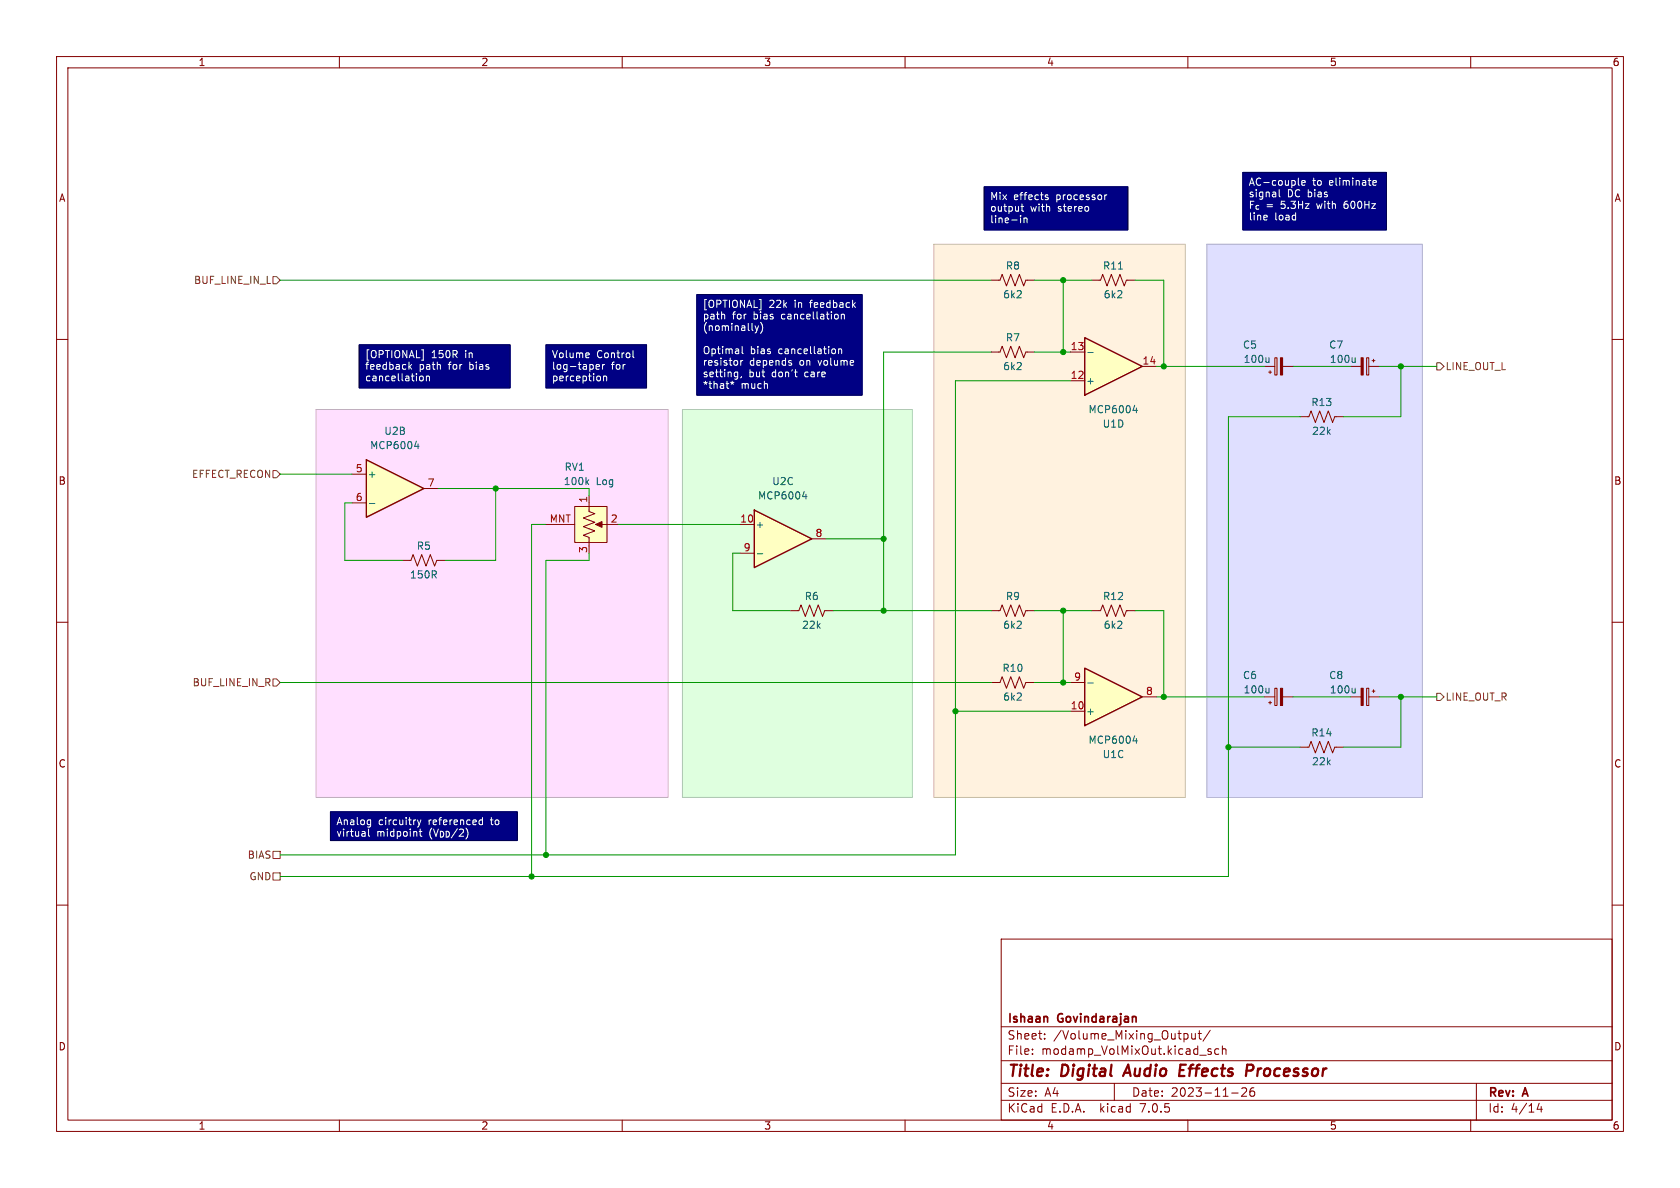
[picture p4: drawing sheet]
<svg xmlns="http://www.w3.org/2000/svg" width="297mm" height="210mm" viewBox="0 0 297 210" stroke-linecap="round" stroke-linejoin="round" font-family="sans-serif">
<path d="M0 0h297v210h-297z" fill="#fff" stroke="#fff" stroke-width=".18"/>
<g fill="none" stroke="#840000" stroke-width=".18">
<path d="M10 10h277v190h-277zM12 12h273v186h-273zM60 10v2M110 10v2M160 10v2M210 10v2M260 10v2M10 60h2M193 49.5h1.6l.3-1 .8 2 .8-2 .7 2 .8-2 .8 2 .3-1h1.6M285 60h2M71.1 99.1h1.5l.4-1.1 .8 2.1 .7-2.1 .8 2.1 .8-2.1 .7 2.1 .4-1h1.5M96.5 92.7h5.1"/>
<path d="M101.6 89.5h5.7v6.4h-5.7zM104.1 87.6v2.8l1.1 .4-2.1 .8 2.1 .7-2.1 .8 2.1 .8-2.1 .7 1 .4v1.5M105.7 92.7h2.2M10 110h2M139.7 108h1.5l.4-1.1 .8 2.1 .7-2.1 .8 2.1 .8-2.1 .7 2.1 .4-1h1.5M285 110h2M238.8 123.2h1.8M241.6 121.7h.4v3h-.4zM242 123.2h1.8M242.6 122.2h.5M242.8 121.9v.5M10 160h2"/>
<path d="M285 160h2M177 166h108v32h-108zM60 198v2M110 198v2M160 198v2M177 194.5h108M177 191.5h108M177 187.5h108M177 181.5h108M182.5 186.3v.1M182.5 185.5v.1M184.7 183.6v.1"/>
<path d="M184.7 182.8v.1M197 191.5v3M209.7 182.7l.3 .3v.4l-.3 .3M210 198v2M210.7 182.7v.9l.4 .1 .2-.1M211.3 182.7v1M211.8 182.7h.6M212 182.2v1.3l.4 .2M214 182.1l-1.3 2M214.1 185.5l-.4-.1-.2 .2 .1 .2 .5 .2v.3h-.6M215.5 185.5l-.5-.1-.3 .3v.4l.2 .2h.6M216.1 185.5l.2-.1 .4 .1v.9"/>
<path d="M216.1 184.9v1.5M217.7 193.2h1.2M219.5 192.4l.6-.1 .2 .1 .1 .3-.9 1.1h.9M221.7 192.3a.59 .59 0 0 0-.7 .6v.6l.1 .2 .4 .1 .2-.1 .1-.5-.1-.3h-.5l-.2 .3M260 198v2M261 191.5v6.5M272.1 195l-.4 1.1h1M272.5 195.6v1"/>
</g>
<path d="M208.6 189.2h.6M209.6 188.2h-.9l-.3 2h1M221.3 188.2h-.8l-.2 2M221.3 189.2l-.9 .1" fill="none" stroke="#840000" stroke-width=".4"/>
<g fill="#000084" stroke="#000084" stroke-width=".18">
<path d="M96.5 61h17.8v7.6h-17.8z"/>
<path d="M123.2 52.1h29.2v17.8h-29.2z"/>
<path d="M63.5 61h26.7v7.6h-26.7z"/>
<path d="M219.7 30.5h25.4v10.1h-25.4z"/>
<path d="M174 33h25.4v7.6h-25.4z"/>
<path d="M58.4 143.5h33v5.1h-33z"/>
</g>
<path d="M213.4 43.2h38.1v97.8h-38.1z" fill="#dfdfff" stroke="#dfdfff" stroke-width=".18"/>
<path d="M55.9 72.4h62.2v68.6h-62.2z" fill="#ffdfff" stroke="#ffdfff" stroke-width=".18"/>
<path d="M120.6 72.4h40.7v68.6h-40.7z" fill="#dfffdf" stroke="#dfffdf" stroke-width=".18"/>
<path d="M165.1 43.2h44.4v97.8h-44.4z" fill="#fff2df" stroke="#fff2df" stroke-width=".18"/>
<g fill="#840000" stroke="#840000" stroke-width=".18">
<path d="M240.6 121.7h.4v3h-.4z"/>
<path d="M105.3 92.7l1.1-.5v1z"/>
</g>
<path d="M103.7 85.2l.4 .5M104.1 84.8l-.5 .5M239.6 121.7v.8M239.6 122.4l-.2 .1" fill="none" stroke="#006464" stroke-width=".18"/>
<path d="M101.6 89.5h5.7v6.4h-5.7z" fill="#ffffc2" stroke="#ffffc2" stroke-width=".18"/>
<path d="M191.8 59.7l10.1 5.1-10.1 5.1z" fill="#ffffc2"/>
<path d="M191.8 59.7l10.1 5.1-10.1 5.1z" fill="none" stroke="#840000" stroke-width=".25"/>
<path d="M189.2 67.3h2.6M189.2 62.2h2.6M201.9 64.8h2.6" fill="none" stroke="#840000" stroke-width=".18"/>
<path d="M192.3 62.3h1M200.3 72.5h.8M200.9 72.1v.9" fill="none" stroke="#006464" stroke-width=".18"/>
<path d="M133.3 90.2l10.2 5.1-10.2 5z" fill="#ffffc2"/>
<path d="M133.3 90.2l10.2 5.1-10.2 5z" fill="none" stroke="#840000" stroke-width=".25"/>
<path d="M175.3 62.2h1.5l.4-1 .7 2 .8-2 .8 2 .7-2 .8 2 .4-1h1.5M130.8 92.7h2.5M130.8 97.8h2.5M143.5 95.3h2.5" fill="none" stroke="#840000" stroke-width=".18"/>
<path d="M133.9 97.9h.9M141.9 87.8h.8M142.5 87.4v.8" fill="none" stroke="#006464" stroke-width=".18"/>
<path d="M64.8 81.3l10.1 5.1-10.1 5z" fill="#ffffc2"/>
<path d="M64.8 81.3l10.1 5.1-10.1 5z" fill="none" stroke="#840000" stroke-width=".25"/>
<g fill="none" stroke="#840000" stroke-width=".18">
<path d="M175.3 49.5h1.5l.4-1 .7 2 .8-2 .8 2 .7-2 .8 2 .4-1h1.5M223.5 64.8h1.9M224.3 65.8h.5M224.5 65.5v.5M225.4 63.2h.4v3.1h-.4zM226.7 64.8h1.9M229.9 73.7h1.5l.4-1.1 .7 2.1 .8-2.1 .8 2.1 .7-2.1 .8 2.1 .4-1h1.5M238.8 64.8h1.8M241.6 63.2h.4v3.1h-.4zM242 64.8h1.8M242.6 63.8h.5M242.8 63.5v.5"/>
<path d="M62.2 83.8h2.6M62.2 88.9h2.6M74.9 86.4h2.6M193 108h1.6l.3-1.1 .8 2.1 .8-2.1 .7 2.1 .8-2.1 .8 2.1 .3-1h1.6M223.5 123.2h1.9M224.3 124.2h.5M224.5 124v.5M225.4 121.7h.4v3h-.4zM226.7 123.2h1.9M229.9 132.1h1.5l.4-1 .7 2 .8-2 .8 2 .7-2 .8 2 .4-1h1.5"/>
</g>
<path d="M73.3 78.9h.8M73.9 78.5v.8M224.3 63.2v.9M224.3 64l-.1 .1M239.6 63.2v.9M239.6 64l-.2 .1M65.3 89h1M224.3 121.7v.8M224.3 122.4l-.1 .1" fill="none" stroke="#006464" stroke-width=".18"/>
<g fill="#840000" stroke="#840000" stroke-width=".18">
<path d="M226.4 121.7h.3v3h-.3z"/>
<path d="M226.4 63.2h.3v3.1h-.3z"/>
<path d="M240.6 63.2h.4v3.1h-.4z"/>
</g>
<path d="M191.8 118.1l10.1 5.1-10.1 5.1z" fill="#ffffc2"/>
<path d="M191.8 118.1l10.1 5.1-10.1 5.1z" fill="none" stroke="#840000" stroke-width=".25"/>
<path d="M175.3 108h1.5l.4-1.1 .7 2.1 .8-2.1 .8 2.1 .7-2.1 .8 2.1 .4-1h1.5M175.3 120.7h1.5l.4-1.1 .7 2.1 .8-2.1 .8 2.1 .7-2.1 .8 2.1 .4-1h1.5M189.2 125.7h2.6M189.2 120.7h2.6M201.9 123.2h2.6" fill="none" stroke="#840000" stroke-width=".18"/>
<path d="M192.3 120.7h1M200.3 131h.8M200.9 130.5v.9" fill="none" stroke="#006464" stroke-width=".18"/>
<path d="M48.3 48.9h.6l.6 .6-.6 .7h-.6zM254 64.1h.6l.7 .7-.7 .6h-.6zM48.3 83.2h.6l.6 .6-.6 .7h-.6zM48.3 120h.6l.6 .7-.6 .6h-.6zM254 122.6h.6l.7 .6-.7 .6h-.6zM48.3 154.3h1.2v1.3h-1.2zM48.3 150.5h1.2v1.3h-1.2z" fill="none" stroke="#725600" stroke-width=".18"/>
<path d="M174 33h25.4v7.6h-25.4zM219.7 30.5h25.4v10.1h-25.4zM123.2 52.1h29.2v17.8h-29.2zM63.5 61h26.7v7.6h-26.7zM96.5 61h17.8v7.6h-17.8zM58.4 143.5h33v5.1h-33z" fill="none" stroke="#000048" stroke-width=".18"/>
<g fill="none" stroke="#fff" stroke-width=".18">
<path d="M180.4 38.5v.9M180.4 38.1v.1M180.5 36.5h.5M180.7 36.1v1.1l.3 .1M181 38.5v.9M181 38.7l.2-.2 .3 .1 .1 .8M184.8 34.8l.5 .1v.2l-.2 .2-.3-.1M184.8 34.5h.5M195.3 34.4v.9M195.7 34.4l-.4 .3M224 38.8l-.2 .1M224 38.1v.2l-.6 .2"/>
<path d="M226.1 33.5v1.1l.2 .2M229.5 31.5v1.1l.2 .2M230.1 32.3l.6-.1v-.2l-.4-.1-.2 .2 .1 .6h.5M242.7 32.3l.6-.1v-.2l-.4-.1-.2 .2 .1 .6h.5M128.1 55.6v.8M133.5 57.6l.3 .8M133.8 58.4l-.3 .5M134.1 57.6l-.3 .8M134.7 57.3a1.48 1.48 0 0 1-.2 1.6M147.9 55.5l.3 .3v.3l-.3 .3M148.7 55.7l.2-.2 .3 .1 .1 .8M148.7 55.5v.9"/>
<path d="M150.9 53.9l.3 .4M151.2 53.5l-.5 .5M72.3 64v1.3M72.4 64.8l.4 .5M72.8 64.4l-.5 .5M74.7 66.5l.1 .2v.5l-.2 .1h-.3M75.4 66.5v.8M75.4 66.5v.1M75.9 66.5v.8M104 62.4l.2 .3-.6 .1M104.1 63.2h-.1M105.4 64.9l.6-.2-.1-.2-.3-.1-.2 .2v.6h.5"/>
<path d="M106.5 64.4v.9M106.7 66.5v.8M106.7 66.6l.2-.1h.3v.8M106.9 64.4l-.4 .3M111.9 62v1.1l.2 .1M130.3 65.8h.1M130.4 65.8v1l-.1 .2M130.4 66.6h-.1M131 63.7v.9M131.1 66.6l-.1 .2M131.2 61.3v1l.2 .2M131.3 63.7l-.3 .3"/>
<path d="M139.6 63.7l.3 .1M139.6 64.1l.3 .1 .1 .2-.2 .2h-.3M140.5 65.8h.4M140.7 66.6h.2M147.3 61.7h.3l.1 .2-.1 .5-.3 .1M148.3 61.8l.1-.1h.3l.1 .8M148.3 61.7v.8M65.2 144.9l.3 .1M65.2 146.6v1l.1 .2M65.5 144.9v1.1l-.2 .2M65.5 145.7l-.3 .1M73.8 144.9l.3 .9"/>
<path d="M74.1 147h.5M74.1 145.8l-.3 .4M74.3 146.6v1l.3 .2M74.4 144.9l-.3 .9M85.3 145l-.4-.1-.2 .3 .1 .5h.5M85.3 144.5v1.3"/>
</g>
<path d="M213.4 43.2h38.1v97.8h-38.1z" fill="none" stroke="#afafc8" stroke-width=".18"/>
<path d="M55.9 72.4h62.2v68.6h-62.2z" fill="none" stroke="#c8afc8" stroke-width=".18"/>
<path d="M120.6 72.4h40.7v68.6h-40.7z" fill="none" stroke="#afc8af" stroke-width=".18"/>
<path d="M165.1 43.2h44.4v97.8h-44.4z" fill="none" stroke="#c8beaf" stroke-width=".18"/>
<g fill="none" stroke="#009600" stroke-width=".18">
<path d="M49.5 49.5h125.8M182.9 49.5h10.1M188 49.5v12.7M200.7 49.5h5v15.3M175.3 62.2h-19.1v45.8M182.9 62.2h6.3M189.2 67.3h-20.3v83.8h-119.4M204.5 64.8h19M228.6 64.8h10.2M229.9 73.7h-12.7v81.2h-167.7M243.8 64.8h10.2M247.6 64.8v8.9h-10.1"/>
<path d="M49.5 83.8h12.7M62.2 88.9h-1.2v10.2h10.1M77.5 86.4h26.6v1.2M87.6 86.4v12.7h-8.9M96.5 92.7h-2.5v62.2M104.1 97.8v1.3h-7.6v52M109.2 92.7h21.6M130.8 97.8h-1.3v10.2h10.2M146 95.3h10.2M147.3 108h28M182.9 108h10.1M188 108v12.7"/>
<path d="M200.7 108h5v15.2M49.5 120.7h125.8M168.9 125.7h20.3M182.9 120.7h6.3M204.5 123.2h19M217.2 132.1h12.7M228.6 123.2h10.2M243.8 123.2h10.2M247.6 123.2v8.9h-10.1"/>
</g>
<g fill="#009600" stroke="#009600" stroke-width=".18">
<circle cx="94" cy="154.9" r=".46"/>
<circle cx="96.5" cy="151.1" r=".46"/>
<circle cx="87.6" cy="86.4" r=".46"/>
<circle cx="188" cy="49.5" r=".46"/>
<circle cx="168.9" cy="125.7" r=".46"/>
<circle cx="188" cy="120.7" r=".46"/>
<circle cx="247.6" cy="123.2" r=".46"/>
<circle cx="247.6" cy="64.8" r=".46"/>
<circle cx="188" cy="108" r=".46"/>
<circle cx="205.7" cy="64.8" r=".46"/>
<circle cx="188" cy="62.2" r=".46"/>
<circle cx="217.2" cy="132.1" r=".46"/>
<circle cx="205.7" cy="123.2" r=".46"/>
<circle cx="156.2" cy="108" r=".46"/>
<circle cx="156.2" cy="95.3" r=".46"/>
</g>
<g font-size="2.8" fill="#840000">
<text x="178" y="190.8">Title:</text>
<text x="187.5" y="190.8">Digital</text>
<text x="199.3" y="190.8">Audio</text>
<text x="209.5" y="190.8">Effects</text>
<text x="221.9" y="190.8">Processor</text>
</g>
<g font-size="2.1" fill="#840000">
<text x="178" y="183.9">Sheet:</text>
<text x="178" y="181.1">Ishaan</text>
<text x="186.2" y="183.9">/Volume_Mixing_Output/</text>
<text x="187" y="181.1">Govindarajan</text>
<text x="178" y="186.6">File:</text>
<text x="184" y="186.6">modamp_VolMixOut.kicad_sch</text>
<text x="178" y="196.8">KiCad</text>
<text x="178" y="194">Size:</text>
<text x="184.6" y="194">A4</text>
<text x="185.7" y="196.8">E.D.A.</text>
<text x="194.4" y="196.8">kicad</text>
<text x="200" y="194">Date:</text>
<text x="201.5" y="196.8">7.0.5</text>
<text x="206.9" y="194">2023-11-26</text>
<text x="263" y="194.2">Rev:</text>
<text x="263" y="196.8">Id:</text>
<text x="267" y="196.8">4/14</text>
<text x="269.2" y="194.2">A</text>
</g>
<g font-size="1.8" fill="#840000">
<text x="35" y="11.8">1</text>
<text x="85" y="11.8">2</text>
<text x="135" y="11.8">3</text>
<text x="185" y="11.8">4</text>
<text x="235" y="11.8">5</text>
<text x="285" y="11.8">6</text>
<text x="10.4" y="35.8">A</text>
<text x="285.4" y="35.8">A</text>
<text x="10.3" y="85.8">B</text>
<text x="285.3" y="85.8">B</text>
<text x="10.3" y="135.8">C</text>
<text x="285.3" y="135.8">C</text>
<text x="10.3" y="185.8">D</text>
<text x="285.3" y="185.8">D</text>
<text x="35" y="199.8">1</text>
<text x="85" y="199.8">2</text>
<text x="135" y="199.8">3</text>
<text x="185" y="199.8">4</text>
<text x="235" y="199.8">5</text>
<text x="285" y="199.8">6</text>
</g>
<g font-size="1.8" fill="#fff">
<text x="174.9" y="35.6">Mix</text>
<text x="179.1" y="35.6">effects</text>
<text x="186.7" y="35.6">processor</text>
<text x="220.7" y="33.1">AC-couple</text>
<text x="220.7" y="35.1">signal</text>
<text x="227.5" y="35.1">DC bias</text>
<text x="232" y="33.1">to</text>
<text x="234.9" y="33.1">eliminate</text>
<text x="174.9" y="37.7">output</text>
<text x="174.9" y="39.7">line-in</text>
<text x="182.1" y="37.7">with</text>
<text x="187" y="37.7">stereo</text>
<text x="220.7" y="37.2">F_{c}</text>
<text x="220.7" y="39.2">line</text>
<text x="223.7" y="37.2">=</text>
<text x="225.3" y="39.2">load</text>
<text x="226.4" y="37.2">5.3Hz</text>
<text x="232.9" y="37.2">with</text>
<text x="237.8" y="37.2">600Hz</text>
<text x="124.1" y="54.7">[OPTIONAL]</text>
<text x="124.1" y="56.7">path</text>
<text x="124.1" y="58.8">(nominally)</text>
<text x="129.4" y="56.7">for</text>
<text x="133.2" y="56.7">bias</text>
<text x="135.9" y="54.7">22k</text>
<text x="138.2" y="56.7">cancellation</text>
<text x="140.4" y="54.7">in</text>
<text x="143.3" y="54.7">feedback</text>
<text x="64.5" y="63.6">[OPTIONAL]</text>
<text x="64.5" y="65.6">feedback</text>
<text x="74" y="65.6">path</text>
<text x="76.2" y="63.6">150R</text>
<text x="79.3" y="65.6">for</text>
<text x="82.2" y="63.6">in</text>
<text x="83" y="65.6">bias</text>
<text x="97.5" y="63.6">Volume</text>
<text x="97.5" y="65.6">log-taper</text>
<text x="105.4" y="63.6">Control</text>
<text x="108" y="65.6">for</text>
<text x="124.1" y="62.9">Optimal</text>
<text x="124.1" y="64.9">resistor</text>
<text x="132.4" y="64.9">depends</text>
<text x="132.6" y="62.9">bias</text>
<text x="137.6" y="62.9">cancellation</text>
<text x="141.3" y="64.9">on</text>
<text x="144.7" y="64.9">volume</text>
<text x="64.5" y="67.7">cancellation</text>
<text x="97.5" y="67.7">perception</text>
<text x="124.1" y="66.9">setting,</text>
<text x="124.1" y="69">*that*</text>
<text x="130.9" y="69">much</text>
<text x="132.3" y="66.9">but</text>
<text x="136.4" y="66.9">don't</text>
<text x="142.3" y="66.9">care</text>
<text x="59.4" y="146.1">Analog</text>
<text x="59.4" y="148.2">virtual</text>
<text x="66.5" y="148.2">midpoint</text>
<text x="66.8" y="146.1">circuitry</text>
<text x="75.7" y="146.1">referenced</text>
<text x="75.8" y="148.2">(V_{DD}/2)</text>
<text x="86.8" y="146.1">to</text>
</g>
<g font-size="1.8" fill="#006464">
<text x="177.8" y="47.8">R8</text>
<text x="194.9" y="47.8">R11</text>
<text x="177.3" y="52.9">6k2</text>
<text x="195.1" y="52.9">6k2</text>
<text x="177.3" y="65.6">6k2</text>
<text x="177.8" y="60.5">R7</text>
<text x="219.7" y="61.8">C5</text>
<text x="219.8" y="64.3">100u</text>
<text x="234.9" y="61.8">C7</text>
<text x="235" y="64.3">100u</text>
<text x="191.9" y="68.1">+</text>
<text x="231.8" y="71.9">R13</text>
<text x="67.9" y="77">U2B</text>
<text x="192.4" y="73.2">MCP6004</text>
<text x="194.9" y="75.8">U1D</text>
<text x="231.9" y="77">22k</text>
<text x="65.4" y="79.6">MCP6004</text>
<text x="99.8" y="83.4">RV1</text>
<text x="64.9" y="84.6">+</text>
<text x="99.6" y="85.9">100k</text>
<text x="105.4" y="85.9">Log</text>
<text x="134" y="88.5">MCP6004</text>
<text x="136.5" y="85.9">U2C</text>
<text x="133.5" y="93.5">+</text>
<text x="73.6" y="97.3">R5</text>
<text x="72.4" y="102.4">150R</text>
<text x="142.2" y="106.2">R6</text>
<text x="177.8" y="106.2">R9</text>
<text x="194.9" y="106.2">R12</text>
<text x="141.7" y="111.3">22k</text>
<text x="177.3" y="111.3">6k2</text>
<text x="195.1" y="111.3">6k2</text>
<text x="177.2" y="118.9">R10</text>
<text x="177.3" y="124">6k2</text>
<text x="219.7" y="120.2">C6</text>
<text x="219.8" y="122.7">100u</text>
<text x="234.9" y="120.2">C8</text>
<text x="235" y="122.7">100u</text>
<text x="191.9" y="126.6">+</text>
<text x="192.4" y="131.6">MCP6004</text>
<text x="231.8" y="130.4">R14</text>
<text x="194.9" y="134.2">U1C</text>
<text x="231.9" y="135.4">22k</text>
</g>
<g font-size="1.8" fill="#725600">
<text x="34.3" y="50.4">BUF_LINE_IN_L</text>
<text x="255.5" y="65.6">LINE_OUT_L</text>
<text x="33.9" y="84.6">EFFECT_RECON</text>
<text x="34" y="121.5">BUF_LINE_IN_R</text>
<text x="255.5" y="124">LINE_OUT_R</text>
<text x="43.8" y="152">BIAS</text>
<text x="44.1" y="155.8">GND</text>
</g>
<g font-size="1.8" fill="#a90000">
<text x="189.2" y="62">13</text>
<text x="201.9" y="64.5">14</text>
<text x="189.2" y="67.1">12</text>
<text x="62.8" y="83.6">5</text>
<text x="62.8" y="88.6">6</text>
<text x="75.5" y="86.1">7</text>
<text x="103.9" y="88.9" transform="rotate(-90 103.9 88.9)">1</text>
<text x="97.1" y="92.5">MNT</text>
<text x="107.9" y="92.5">2</text>
<text x="130.8" y="92.5">10</text>
<text x="144.1" y="95">8</text>
<text x="103.9" y="97.8" transform="rotate(-90 103.9 97.8)">3</text>
<text x="131.4" y="97.5">9</text>
<text x="189.2" y="125.5">10</text>
<text x="189.8" y="120.4">9</text>
<text x="202.5" y="122.9">8</text>
</g>
</svg>
